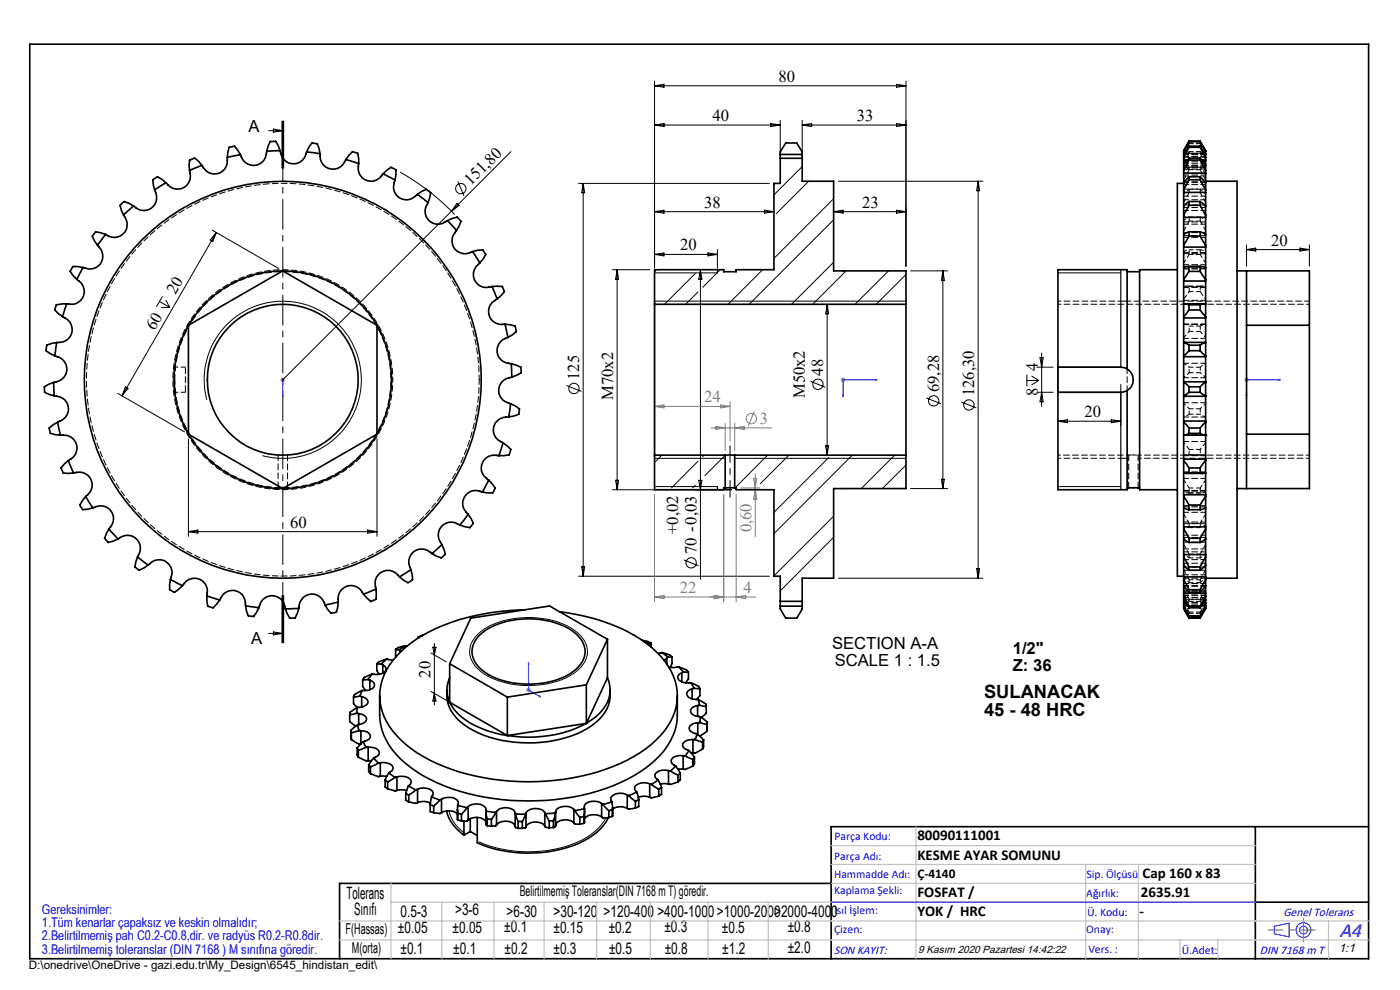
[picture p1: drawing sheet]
<svg xmlns="http://www.w3.org/2000/svg" width="297mm" height="210mm" viewBox="0 0 297 210" stroke-linecap="round" stroke-linejoin="round" font-family="sans-serif">
<g fill="none" stroke="#000" stroke-width=".21">
<path d="M138.9 17.2v39.7M138.9 18.2h53.3M138.9 18.2l2-.3v.6zM190.2 17.9l2 .3-2 .3zM192.2 17.2v39.3M57 27.7h3M58 27.4l2 .3-2 .3zM59.8 25.7v10M60 25.7v10M60.2 25.7v10M84.9 36.5a49.7 49.7 0 0 1 11.5 9M97.1 38.5l1.3 3"/>
<path d="M108.4 32.2l-48.4 48.4M122.7 38.9h40.5M123.7 38.9v83.3M123.7 38.9l.3 2h-.6zM138.9 26.5l2-.3v.6zM138.9 26.5h26.6M163.5 26.2l2 .3-2 .3zM165.5 25.5v7.1M170.2 25.5v7.1M170.2 26.5h22M170.2 26.5l2-.3v.6zM177.9 38.4h30.6"/>
<path d="M190.2 26.2l2 .3-2 .3zM207.5 38.4v84.3M207.5 38.4l.3 2.1h-.6zM45 48.8l14.1 8.2M45.9 49.3l-20 34.7M45.9 49.3l-.7 1.9-.6-.3zM96.9 43.1l.5 .5-1.6 1.2zM129.9 57.2h8M130.9 57.2v46.7M130.9 57.2l.3 2h-.6zM138.9 57.9h13.3M138.9 44.9l2-.3v.6z"/>
<path d="M138.9 54l2-.4v.7zM138.9 44.9h25.3M138.9 54h13.3M148.6 57.2l.3 2h-.7zM148.6 57.2v65.7M150.2 53.6l2 .4-2 .3zM152.2 52.9v4M162.2 44.6l2 .3-2 .3zM176.8 44.9h15.4M176.8 44.9l2.1-.3v.6zM190.2 44.6l2 .3-2 .3zM193.2 57.5h7.8"/>
<path d="M200 57.5v46.1M200 57.5l.3 2h-.6zM224.4 57.9h13.4M264.4 52v4.5M264.4 52.9h13.4M264.4 52.9l2-.3v.7zM275.8 52.6l2 .3-2 .4zM277.8 52v4.5M33.8 64l2.2 1.2M34.5 62.9l-1.3 2.1M35.2 63.6l.8 1.6M36 65.2l-1.8 .1"/>
<path d="M138.9 63.9h53.3M175.5 64.5v32M175.5 64.5l.3 2.1h-.6zM217.8 79.5v2.5M218.8 79.8l1.5 .9M220 77.9h3.4M220.6 75.9h.7l-.3 2zM221 74.9v11.3M237.8 77.9h-13.4v5.3h13.4M237.8 63.9h1.1M25 83.5l14.1 8.1M26.6 82.1l.6 .3-1.3 1.6z"/>
<path d="M40 93.1v20.7M43.9 84.9a16.7 16.7 0 0 1 14.6-21 16.7 16.7 0 0 1 18.1 18.1 16.7 16.7 0 0 1-20.9 14.7M80 93.1v20.7M120.2 81.8l3.1 1.2M138.9 97.2h14.9M155.9 97.2h36.3M171.9 80.9l3.2 1.3M175.2 94.6h.6l-.3 1.9zM196.5 84.4l3.1 1.2M204 85.3l3.1 1.2M217.8 80.7h2.5M220 83.2h3.4"/>
<path d="M220.3 80.7l-1.5 1M221 83.2l.3 2h-.7zM224.4 89.4h13.4M224.4 89.4l2-.4v.7zM235.8 89l2 .4-2 .3zM237.8 97.2h1.1M237.8 81.6v8.7M40 112.8h40M40 112.8l2-.4v.7zM78 112.4l2 .4-2 .3zM129.9 103.9h25.3M130.6 101.9h.6l-.3 2z"/>
<path d="M138.9 103.2h13.3M145.1 118.8l3.1 1.2M148.2 101.9h.7l-.3 2zM193.2 103.6h7.8M199.7 101.7h.6l-.3 1.9zM224.4 103.2h13.4M57 134.4h3M58 134l2 .4-2 .3zM59.8 126.3v10M60 126.3v10M60.2 126.3v10zM91.4 138.5l3.3 1.9"/>
<path d="M91.8 137.3h.7l-.4 1.6zM92.1 136.5v13M101.4 134.5a16.6 16.6 0 0 1 12.4-3.5 14.4 14.4 0 0 1 9.5 3.9 4.7 4.7 0 0 1-.8 7.3 16.6 16.6 0 0 1-11.4 3.2 15.3 15.3 0 0 1-9.8-3.6 4.7 4.7 0 0 1 .1-7.3zM122.7 122.2h40.5M123.4 120.2h.6l-.3 2zM177.9 122.7h30.6M207.2 120.6h.6l-.3 2.1zM91.4 146.7l3.3 1.8M92.1 147.1l.4 1.6h-.7zM95.2 172a7.9 7.9 0 0 0 3.6 4.9M128.5 173.5a13.2 13.2 0 0 1-8.3 6 27.5 27.5 0 0 1-18.6-.9"/>
<circle cx="97.8" cy="40" r="1.09"/>
<circle cx="121.8" cy="82.4" r="1.09"/>
<circle cx="173.5" cy="81.5" r="1.09"/>
<circle cx="198.1" cy="85" r="1.1"/>
<circle cx="205.5" cy="85.9" r="1.1"/>
<circle cx="146.6" cy="119.4" r="1.09"/>
</g>
<g fill="none" stroke="#808080" stroke-width=".21">
<path d="M59.5 80.6h1M59.6 80.2l.7 .7M60 80.1v1M60.3 80.2l-.7 .7M138.9 85.2v10.4M138.9 86.2l2-.3v.6zM138.9 86.2h16M150.8 90.8h13M151.9 90.4l1.9 .4-1.9 .3zM152.9 85.9l2 .3-2 .3zM153.8 89.8v5.8M154.9 85.2v8.3"/>
<path d="M155.9 89.8v5.8M155.9 90.8l2-.4v.7zM160 87.2l-1.3 3.2M178.4 80.6h1M178.5 80.2l.7 .7M178.9 80.1v1M179.2 80.2l-.7 .7M263.9 80.6h1M264.1 80.2l.7 .7M264.4 80.1v1M264.8 80.2l-.7 .7M138.9 104.9v22.8"/>
<path d="M153.5 104.9v22.8M156.2 104.9v22.8M157.2 103.5h4M159.9 101.5h.6l-.3 2zM160.2 100.5v13.3M160.2 103.9l.3 2h-.6zM138.9 126.6h21.5M138.9 126.6l2-.3v.7zM151.5 126.3l2 .3-2 .4zM156.2 126.6l2-.3v.7zM111.6 146.4h1M111.8 146l.7 .7"/>
<path d="M112.1 145.9v1M112.5 146l-.7 .7"/>
<circle cx="159.4" cy="88.8" r="1.09"/>
</g>
<path d="M152.2 57.2v.7M237.8 57.2v20.7M138.9 63.9v33.3M237.8 83.2v20.7M152.2 103.2v.7" fill="none" stroke="#000" stroke-width=".25"/>
<g fill="none" stroke="#00f" stroke-width=".21">
<path d="M60 84.1v-.3v.3M60 80.5v.1zM60 80.6h.1M60 80.6v3.5M178.8 83.8h.1v.3zM185.7 80.5l.3 .1h-.3zM186 80.6h-7.1v3.5M264.3 83.8h.2l-.1 .3zM271.2 80.5l.4 .1h-.4zM271.6 80.6h-7.2v3.5M112.1 140.5v5.9l2.6 1.4M112.1 140.5l.1 .4z"/>
<path d="M114.4 147.6l.3 .2h-.3zM176.3 191.4h90M270.3 196.5l3.2-.7v2.9l-3.2-.6z"/>
<circle cx="276.5" cy="197.3" r="1.57"/>
<circle cx="276.5" cy="197.3" r=".83"/>
</g>
<path d="M237.8 63.9h-13.4M224.4 97.2h13.4M241.4 97.2h36.4" fill="none" stroke="#000" stroke-width=".21" stroke-dasharray="1.3 .6" stroke-dashoffset=".6"/>
<path d="M238.9 97.2h.6" fill="none" stroke="#000" stroke-width=".21" stroke-dasharray="1.3 .6"/>
<path d="M277.8 63.9h-38.9" fill="none" stroke="#000" stroke-width=".21" stroke-dasharray="1.3 .6" stroke-dashoffset=".2"/>
<path d="M154.9 105.5v-11" fill="none" stroke="#000" stroke-width=".21" stroke-dasharray="15.2 1.3 1.3 1.3" stroke-dashoffset="11.7"/>
<path d="M60 25.7v110.6" fill="none" stroke="#000" stroke-width=".21" stroke-dasharray="6.3 1.3 1.3 1.3" stroke-dashoffset="3.7"/>
<path d="M6.3 9.4h284v194h-284zM266.3 175.4v28M290.3 175.4h-114v28M176.3 187.4h-104.3v16M266.3 191.4h24" fill="none" stroke="#000" stroke-width=".35"/>
<path d="M279 197.3h-9.9" fill="none" stroke="#f00" stroke-width=".21" stroke-dasharray="15.2 1.3 1.3 1.3" stroke-dashoffset="12.2"/>
<path d="M276.5 197.3v2.5M276.5 197.3v-2.5" fill="none" stroke="#808080" stroke-width=".21" stroke-dasharray="15.2 1.3 1.3 1.3"/>
<g fill="none" stroke="#c0c0c0" stroke-width=".25">
<path d="M176.3 179.4h90M194.3 175.4v28M72 199.4h218.3M72 195.4h218.3M82.9 187.4v16M82.9 191.4h183.4M93.7 191.4v12M104.8 191.4v12M115.4 191.4v12M126.6 191.4v12M138 191.4v12M150.2 191.4v12"/>
<path d="M163 191.4v12M176.3 183.4h90M176.3 187.4h90M230.3 183.4v20M241.5 183.4v20M250.3 199.4v4M258.3 199.4v4M281.8 195.4v8"/>
</g>
<g fill="#00f">
<path d="M60 83.8v.3zM60 80.5v.1z"/>
<path d="M178.8 83.8h.1v.3zM185.7 80.5l.3 .1h-.3zM264.3 83.8h.2l-.1 .3zM271.2 80.5l.4 .1h-.4z"/>
<path d="M114.4 147.6l.3 .2h-.3zM112.1 140.5l.1 .4z"/>
</g>
<g fill="none" stroke="#000" stroke-width=".35">
<path d="M35.2 38.8l-2.4 1.5M35.2 38.8l-1.8-1.3-.2 .1-.8 .5 .4 2.2M40.2 36.2a2.81 2.81 0 0 1-1.3 3.6 2.81 2.81 0 0 1-3.7-1M42.8 35.1l-2.6 1.1M42.8 35.1l-.6-.9-.9-.7-.4 .2-.7 .3v2.2M48.2 33.4v.1a2.82 2.82 0 0 1-2 3.3 2.82 2.82 0 0 1-3.4-1.7M51 32.8l-2.8 .6M51 32.8l-1.3-1.8-.7 .1-.4 .1-.4 2.2M56.6 32.1v.1a2.79 2.79 0 0 1-2.6 2.9 2.79 2.79 0 0 1-3-2.3M59.4 32l-2.8 .1M59.4 32a2.81 2.81 0 0 0 2.7 2.7 2.81 2.81 0 0 0 3-2.5M59.4 32l-.9-2h-1.2l-.7 2.1"/>
<path d="M65.1 32.2l2.8 .4M65.1 32.2l1-1.9 .9 .1 .3 .1 .4 1 .2 1.1M67.9 32.6v.1a2.82 2.82 0 0 0 2.2 3.1 2.82 2.82 0 0 0 3.3-2M73.4 33.8l2.7 .9M73.4 33.8l.6-.9 .8-.7h.1l1 .3 .2 2.2M76.1 34.7v.1a2.82 2.82 0 0 0 1.6 3.4 2.82 2.82 0 0 0 3.6-1.3M81.3 36.9l2.5 1.3M81.3 36.9l1.7-1.4 .7 .4 .3 .1v1.1l-.2 1.1M83.8 38.2v.1a2.81 2.81 0 0 0 1 3.7 2.81 2.81 0 0 0 3.7-.8M165.5 32.8v.8M165.5 32.8v-.6l1.2-1.9h2.3l1.2 1.9v.6M165.5 33.6v5.3h-1.3v18.3h-8v.4h-2.7v-.4h-14.6v7.3"/>
<path d="M165.5 33.6h4.7M165.5 32.8h4.7M170.2 32.8v.8M170.2 33.6v4.8h6.6v19.1h15.4v7M251.1 38.9h-1.3v83.3h1.3M251.1 38.8v1.5M251.1 36.7v2.1M251.1 36.2v.5M251.1 35.1v1.1M251.1 34v1.1M251.1 33.4v.6M251.1 32.8v.6"/>
<path d="M251.1 32.1v.6M251.1 36.7h4.7M251.1 34h.8M251.1 32.7v.1M251.1 32.7h.1M252.2 37.5l-1.1 1.3M252.2 37.5v.6M252.2 38.1l-1.1 2.2M252.2 34l-1.1 2.2M252.2 33.5l-1.1 1.6M252.2 33.5v.5M252.2 31.2l-1.1 2.2"/>
<path d="M252.2 31l-1.1 1.8M252.2 31v.2M252.2 30l-1.1 2.1M252.2 30h.1M252.2 38.1h2.4M252.2 37.5h2.4M252.2 34h2.4M252.2 33.5h2.4M252.2 31.2h2.4M252.2 31h2.4M252.2 30h2.4M254.6 38.1l1.2 2.2"/>
<path d="M254.6 37.5l1.2 1.3M254.6 37.5v.6M254.6 34l1.2 2.2M254.6 33.5l1.2 1.6M254.6 33.5v.5M254.6 31.2l1.2 2.2M254.6 31l1.2 1.8M254.6 31v.2M254.6 30l1.2 2.1M254.6 30h.1M255 34h.8M255.7 32.7h.1"/>
<path d="M255.8 38.4h6.6v84.3h-6.6M255.8 38.8v1.5M255.8 36.7v2.1M255.8 36.2v.5M255.8 35.1v1.1M255.8 34v1.1M255.8 33.4v.6M255.8 32.8v.6M255.8 32.1v.6M255.8 32.7v.1M16.3 59.3h.1a2.82 2.82 0 0 1 1.3 3.6 2.82 2.82 0 0 1-3.6 1.5M17.6 56.8l-1.3 2.5"/>
<path d="M17.6 56.8l-1.1-.3h-1l-.6 1.1 1.4 1.7M20.7 52v.1a2.82 2.82 0 0 1 .7 3.8 2.82 2.82 0 0 1-3.8 .9M22.4 49.7l-1.7 2.3M22.4 49.7l-2.1-.5-.7 .8 .4 1.1 .7 .9M26.2 45.6v.1a2.8 2.8 0 0 1 0 3.8 2.8 2.8 0 0 1-3.8 .2M28.3 43.7l-2.1 1.9M28.3 43.7l-1.9-1-.5 .4-.4 .5 .7 2M32.8 40.3a2.8 2.8 0 0 1-.7 3.8 2.8 2.8 0 0 1-3.8-.4M60 57.5a23.2 23.2 0 0 0-20 11.5M60 57.5a23.1 23.1 0 0 1 20 11.5M60 57.5l-20 11.5M60 57.5l20 11.5"/>
<path d="M88.5 41.2l2.3 1.8M88.5 41.2l2-1.1 .9 .8-.6 2.1M90.8 43a2.82 2.82 0 0 0 .3 3.9 2.82 2.82 0 0 0 3.8-.1M94.9 46.8l1.9 2.1M94.9 46.8l2.1-.7 .8 .8-.4 1.1-.6 .9M96.8 48.9v.1a2.81 2.81 0 0 0-.3 3.8 2.81 2.81 0 0 0 3.8 .6M100.3 53.4l1.5 2.4M100.3 53.4l1-.3h1.2l.5 .9-1.2 1.8M101.8 55.8h-.1a2.81 2.81 0 0 0-1 3.7 2.81 2.81 0 0 0 3.7 1.3M239.1 57.6h2.7M249.8 57.2h-8v46.7h8M251.1 59.6v4.8"/>
<path d="M251.1 56.8l1.1-.3v1.1M251.1 56.8v2.5M251.1 59.3v.3M251.1 52.4v4.4M251.1 49.7v2.3M251.1 52v.4M251.1 46.1v3.6M251.1 45.6v.5M251.1 43.7v1.9M251.1 40.8v2.9M251.1 40.3v.5M251.1 59.6h4.7"/>
<path d="M251.1 52.4h4.7M251.1 46.1h4.7M251.1 40.8h4.7M252 56.5h2.9M252.2 57.6l-1.1 1.7M252.2 49.2l-1.1 .5M252.2 49.2v.9M252.2 50.1l-1.1 1.9M252.2 43.6l-1.1 2M252.2 42.7l-1.1 1M252.2 42.7v.9M252.2 57.6h2.4"/>
<path d="M252.2 50.1h2.4M252.2 49.2h2.4M252.2 43.6h2.4M252.2 42.7h2.4M254.6 57.6l1.2 1.7M254.6 50.1l1.2 1.9M254.6 49.2v.9M254.6 49.2l1.2 .5M254.6 43.6l1.2 2M254.6 42.7v.9M254.6 42.7l1.2 1M255.8 59.6v4.8"/>
<path d="M255.8 59.3v.3M255.8 56.8l-1.2-.3v1.1M255.8 56.8v2.5M255.8 52.4v4.4M255.8 52v.4M255.8 49.7v2.3M255.8 46.1v3.7M255.8 45.6v.5M255.8 43.7v1.9M255.8 40.8v2.9M255.8 40.3v.5M262.4 57.5h15.4v46.1h-15.4"/>
<path d="M264.4 57.5v11.5M11.6 75.5h.1a2.82 2.82 0 0 1 2.5 3 2.82 2.82 0 0 1-2.8 2.6M12 72.7l-.4 2.8M12 72.7l-1 .1-1.1 .4v.2l-.1 1 1.8 1.1M13.3 67.2a2.82 2.82 0 0 1 2 3.3 2.82 2.82 0 0 1-3.3 2.2M14.1 64.4l-.8 2.8M14.1 64.4l-2.1 .3-.3 .6-.1 .4 1.7 1.5M40 69a23.3 23.3 0 0 0 0 23.1M40 69v23.1M80 69a23.1 23.1 0 0 1 0 23.1M80 69v23.1M104.4 60.8l1 2.6"/>
<path d="M104.4 60.8h2.2l.4 .9v.2l-.7 .8-.9 .7M105.4 63.4v.1a2.8 2.8 0 0 0-1.6 3.4 2.8 2.8 0 0 0 3.3 1.9M107.1 68.8l.6 2.8M107.1 68.8l2.2 .4 .1 .5 .1 .6-1.8 1.3M107.7 71.6a2.8 2.8 0 0 0-2.2 3.2 2.8 2.8 0 0 0 3 2.3M108.5 77.1l.1 2.9M108.5 77.1l2 .8 .1 .7v.5l-2 .9M138.9 64.5v32M138.9 64.5h53.3M192.2 64.5v32M224.4 77.9h13.4l1.3 .3M224.4 77.9v-20.7h14.7v21"/>
<path d="M224.4 77.9v5.3M239.1 78.2a2.7 2.7 0 0 1 0 4.7M251.1 75.5v.2M251.1 72.7l1.1 .5M251.1 72.7v2.8M251.1 72.6v.1M251.1 64.4l1.1 .3M251.1 64.4v2.8M251.1 67.2v.2M251.1 75.7v5.3M251.1 67.4v5.2M251.1 75.7h4.7"/>
<path d="M251.1 72.6h4.7M251.1 67.4h4.7M251.4 64.4h4.1M252.2 74.4l-1.1 1.1M252.2 73.2v1.2M252.2 64.7v1M252.2 65.7l-1.1 1.5M252.2 74.4h2.4M252.2 73.2h2.4M252.2 65.7h2.4M252.2 64.7h2.4M254.6 74.4l1.2 1.1"/>
<path d="M254.6 73.2v1.2M254.6 65.7l1.2 1.5M254.6 64.7v1M255.8 75.5v.2M255.8 72.7l-1.2 .5M255.8 72.7v2.8M255.8 72.6v.1M255.8 67.2v.2M255.8 64.4l-1.2 .3M255.8 64.4v2.8M255.8 75.7v5.3M255.8 67.4v5.2"/>
<path d="M264.4 69v23.1M264.4 69h13.4M11.4 81.1l.1 2.9M11.4 81.1l-1 .4-1 .5v.8l.1 .4 2 .8M11.5 84h.1a2.81 2.81 0 0 1 2.9 2.5 2.81 2.81 0 0 1-2.3 3.1M12.2 89.6l.6 2.7M12.2 89.6l-.9 .5-.9 .8 .3 1 2.1 .4M12.8 92.3h.1a2.82 2.82 0 0 1 3.3 2 2.82 2.82 0 0 1-1.7 3.4M14.5 97.7l1.1 2.6M14.5 97.7l-1.6 1.6 .5 1h2.2M40 92.1a23 23 0 0 0 20 11.5M40 92.1l20 11.5"/>
<path d="M80 92.1a22.9 22.9 0 0 1-20 11.5M80 92.1l-20 11.5M105.8 96.7a2.8 2.8 0 0 0-3.5 1.6 2.8 2.8 0 0 0 1.4 3.5M106.7 93.9l-.9 2.8M106.7 93.9l1.7 1.4-.2 .8-.2 .4-2.2 .2M107.9 88.4v.1a2.8 2.8 0 0 0-3.2 2.2 2.8 2.8 0 0 0 2 3.2M108.3 85.6l-.4 2.8M108.3 85.6l1 .5 .9 .6-.1 1.2-2.2 .5M108.6 80h-.1a2.83 2.83 0 0 0-2.7 2.7 2.83 2.83 0 0 0 2.5 2.9M138.9 96.5h14.9M138.9 96.5v7.4h14.6v-.4h.3M153.8 96.5h2.1"/>
<path d="M153.8 96.5v7M155.9 96.5h36.3M155.9 96.5v7M192.2 96.5v7.1h-15.4v19.1h-6.6v4.9M239.1 82.9v21h-14.7v-20.7M239.1 82.9l-1 .3h-13.7M251.1 81.1v2.9M251.1 81.1l1.1 .9M251.1 81v.1M251.1 84v.1M251.1 89.6l1.1 1.2M251.1 89.6v2.7"/>
<path d="M251.1 89.3v.3M251.1 92.3h.1M251.1 84.1v5.2M251.1 97.7l1.1 1.6M251.1 97.7v2.6M251.1 97.4v.3M251.1 92.3v5.1M251.1 92.3h4.7M251.1 81h4.7M251.1 84.1h4.7M251.1 89.3h4.7M251.1 97.4h4.7"/>
<path d="M252.2 82v1.2M252.2 83.2l-1.1 .8M252.2 90.8v1.1M252.2 91.9l-1.1 .4M252.2 99.3v1M252.2 83.2h2.4M252.2 82h2.4M252.2 90.8h2.4M252.2 91.9h2.4M252.2 99.3h2.4M254.6 82v1.2M254.6 83.2l1.2 .8"/>
<path d="M254.6 90.8v1.1M254.6 91.9l1.2 .4M254.6 99.3v1M255.8 81.1l-1.2 .9M255.8 81v.1M255.8 81.1v2.9M255.8 84v.1M255.8 89.6l-1.2 1.2M255.8 89.3v.3M255.8 89.6v2.7M255.8 92.3h.1M255.8 84.1v5.2"/>
<path d="M255.8 97.7l-1.2 1.6M255.8 97.4v.3M255.8 97.7v2.6M255.8 92.3v5.1M264.4 92.1v11.5M264.4 92.1h13.4M15.6 100.3h.1a2.81 2.81 0 0 1 3.6 1.4 2.81 2.81 0 0 1-1.1 3.6M18.2 105.3l1.5 2.4M18.2 105.3l-1.3 1.8 .3 .5 .3 .5 2.2-.4M19.7 107.7h.1a2.8 2.8 0 0 1 3.7 .7 2.8 2.8 0 0 1-.4 3.8M23.1 112.2l1.9 2.1M23.1 112.2l-.9 2 .2 .2 .6 .7 2-.8"/>
<path d="M25 114.3h.2a2.8 2.8 0 0 1 3.8 0 2.8 2.8 0 0 1 .2 3.8M29.2 118.1l-.6 2.2 .6 .4 .3 .3 1.9-1.1M29.2 118.1l2.2 1.8M31.4 119.9l.1-.1a2.82 2.82 0 0 1 3.8-.6 2.82 2.82 0 0 1 .9 3.7M91.7 117.4h-.1a2.81 2.81 0 0 0-3.9-.4 2.81 2.81 0 0 0-.5 3.9M93.7 115.5l-2 1.9M93.7 115.5l.8 2.1-.7 .6-.2 .1-1.9-.9M97.6 111.4l-.1-.1a2.83 2.83 0 0 0-3.8 .4 2.83 2.83 0 0 0 0 3.8M99.3 109.1l-1.7 2.3M99.3 109.1l1.1 1.9-.2 .3-.5 .6-2.1-.5M102.3 104.4v-.1a2.81 2.81 0 0 0-3.7 1 2.81 2.81 0 0 0 .7 3.8M103.7 101.8l-1.4 2.6"/>
<path d="M103.7 101.8l1.4 1.7-.3 .6-.3 .5-2.2-.2M153.8 103.5h2.1M155.9 103.5h.3v.4h8v18.3h1.3v5.4M239.1 103.5h2.7M251.1 100.3h1.1M251.1 100.3v4.6M251.1 105.3l1.1 1.8M251.1 107.7l1.1 .4M251.1 105.3v2.4M251.1 104.9v.4M251.1 107.7v4.1M251.1 112.2l1.1 2"/>
<path d="M251.1 112.2v2.1l1.1 .8M251.1 111.8v.4M251.1 114.3v3.3M251.1 118.1l1.1 2.2M251.1 119.9l1.1 1.1M251.1 118.1v1.8M251.1 117.6v.5M251.1 119.9v2.5M251.1 104.9h4.7M251.1 111.8h4.7M251.1 117.6h4.7M251.7 100.4h3.5"/>
<path d="M252.2 107.1v1M252.2 114.2v.9M252.2 100.3h2.4M252.2 107.1h2.4M252.2 108.1h2.4M252.2 114.2h2.4M252.2 115.1h2.4M254.6 100.3h1.2M254.6 107.1v1M254.6 114.2v.9M255.8 100.3v4.6M255.8 105.3l-1.2 1.8"/>
<path d="M255.8 104.9v.4M255.8 107.7l-1.2 .4M255.8 105.3v2.4M255.8 107.7v4.1M255.8 112.2l-1.2 2M255.8 111.8v.4M255.8 114.3l-1.2 .8M255.8 112.2v2.1M255.8 114.3v3.3M255.8 118.1l-1.2 2.2M255.8 117.6v.5M255.8 119.9l-1.2 1.1"/>
<path d="M255.8 118.1v1.8M255.8 119.9v2.5M36.2 122.9l-.2 2.2 .9 .5 .1 .1 .9-.7 .8-.8M36.2 122.9l2.5 1.3M38.7 124.2a2.81 2.81 0 0 1 3.7-1.3 2.81 2.81 0 0 1 1.5 3.5M43.9 126.4l2.7 .9M43.9 126.4l.2 2.2 .7 .2 .4 .1 1.4-1.6M46.6 127.3v-.1a2.82 2.82 0 0 1 3.4-1.9 2.82 2.82 0 0 1 2.1 3.2M52.1 128.5l2.8 .4M52.1 128.5l.2 1.1 .4 1 .1 .1 1 .1 1.1-1.9M54.9 128.9v-.1a2.82 2.82 0 0 1 3-2.4 2.82 2.82 0 0 1 2.6 2.7M63.4 129l-2.9 .1"/>
<path d="M63.4 129l-.8 2.1h-.3h-.8l-1-2M69 128.3h-.1a2.8 2.8 0 0 0-3.1-2.2 2.8 2.8 0 0 0-2.4 2.9M71.8 127.7l-2.8 .6M71.8 127.7l-.4 2.1-1 .3-.9-.9-.5-.9M77.1 126a2.81 2.81 0 0 0-3.5-1.7 2.81 2.81 0 0 0-1.8 3.4M79.8 124.9v2.2l-.8 .4-.3 .1-1.6-1.6M79.8 124.9l-2.7 1.1M82 139.8l-1.1 1.1M82 139.8l1.4 .2M82 139.8l-1.6 .6-.5 .4M83.9 137.7l.7 .2M83.9 137.7l.1 1.7"/>
<path d="M84.6 137.9l.3 .2M84.8 122.4l-.1-.1a2.81 2.81 0 0 0-3.7-1 2.81 2.81 0 0 0-1.2 3.6M84.9 138.1l.2 .1M84.9 138.1v.3M86 137l-1.4 .9M86 137l.4 .1M86 137l-1.5 .4-.6 .3M87.2 120.9l-2.4 1.5M87.2 120.9l.3 1v1.1l-.6 .4-.4 .2-1.7-1.2M88.8 135.1l.1 .1M88.8 135.1v.2M89.7 134.8l-.9 .3"/>
<path d="M101.5 134.9a14.9 14.9 0 0 1 10.6-3.6 15.9 15.9 0 0 1 10 3.1 4.6 4.6 0 0 1 0 7.7 17.1 17.1 0 0 1-13.4 2.7 11 11 0 0 1-8.1-4.6 4.5 4.5 0 0 1 .9-5.3zM111.3 129.4a44.3 44.3 0 0 0-22.8 6.1 16.4 16.4 0 0 0-7.7 9.9 12.3 12.3 0 0 0 4.3 11.6 34.2 34.2 0 0 0 17.6 8 51 51 0 0 0 28.9-3 22 22 0 0 0 10.7-9 11.3 11.3 0 0 0-1.4-12.9 26.8 26.8 0 0 0-12.5-8.1l-5.1-1.4-4.6-.8M128.9 135.6l-12.3-7.1-16.7 2.6-4.5 9.7M128.9 135.6l-4.5 9.7M128.9 135.6v8.2M136.2 135.8l1.3 .3 .6 .3M136.6 136.1l1 .5M137.6 136.6l-.1 .1M138.1 136.4l-.5 .2M138.1 136.4v.9M140.4 138.4l-.8 .2M140.4 138.4l1.3 1"/>
<path d="M140.4 138.4l1.6 .5 .6 .4M141.5 139.6l-.6 .5M141.5 139.6v1.3M141.7 139.4l-.2 .2M142.6 139.3l-.9 .1M142.6 139.3v1.4l-.4 .8M165.5 127.6v1M165.5 128.6v.5l1.2 2h2.3l1.2-2v-.5M165.5 127.6h4.7M165.5 128.6h4.7M170.2 127.6v1M251.1 122.9l1.1 2.2"/>
<path d="M251.1 122.9v1.3l1.1 1.5M251.1 122.4v.5M251.1 124.2v1.6M251.1 126.4l1.1 2.2M251.1 127.3l1.1 1.6M251.1 126.4v.9M251.1 125.8v.6M251.1 128.5l1.1 2.1M251.1 128.9l1.1 1.9M251.1 128.5v.4M251.1 127.9v.6M251.1 128.9v.2l1.1 2h2.4l1.2-2v-.2"/>
<path d="M251.1 122.4h4.7M251.1 125.8h4.7M251.1 127.3v.6M251.1 127.9h.4M252.2 120.3v.7M252.2 125.1v.6M252.2 128.6v.3M252.2 130.6v.2M252.2 128.6h2.4M252.2 120.3h2.4M252.2 121h2.4M252.2 125.1h2.4"/>
<path d="M252.2 125.7h2.4M252.2 128.9h2.4M252.2 130.6h2.4M252.2 130.8h2.4M254.6 120.3v.7M254.6 125.1v.6M254.6 128.6v.3M254.6 130.6v.2M255.3 127.9h.5M255.8 122.9l-1.2 2.2M255.8 122.4v.5M255.8 124.2l-1.2 1.5"/>
<path d="M255.8 122.9v1.3M255.8 124.2v1.6M255.8 126.4l-1.2 2.2M255.8 125.8v.6M255.8 127.3l-1.2 1.6M255.8 126.4v.9M255.8 127.3v.6M255.8 128.5l-1.2 2.1M255.8 127.9v.6M255.8 128.9l-1.2 1.9M255.8 128.5v.4M74.2 151.6v1.5l1.3 .9"/>
<path d="M74.4 154.9l.1 .5M74.4 154.9l.1 2M74.5 156.9l1.6 .9 .5 .1M74.5 155.4v1.5M75 147.8v1.5l.8 .8M75.7 151.3l.4 .1M75.7 151.3l-1.5 .3M75.8 150.1l-.1 1.2M75.8 158.7l.2 .5M75.8 158.7v1.4l.2 .5M75.8 150.1l-1.6 1v.5M75.8 153.8l.3 1.2"/>
<path d="M75.8 153.8l-1.4 1.1M76 159.2v1.4M76.1 151.4a1.49 1.49 0 0 1 1.7 1.2 2 2 0 0 1-1.7 1.1l-.3 .1M76.1 151.4v2.3M76.1 155h.5M76.1 155l-1.6 .4M76.3 147.7l.4 .1M76.3 147.7l-1.3 .1M76.6 155h.4a1.23 1.23 0 0 1 1.4 1.6l-.6 .5-.8 .3M76.6 155v2.8M76.7 147.8a1.12 1.12 0 0 1 1.1 1.6 2.85 2.85 0 0 1-1.9 .7h-.1M76.7 147.8v2.2"/>
<path d="M76.8 146.5l-.5 1.2M76.8 146.5l-1.6 .8-.2 .5M76.9 144.2v1.4l.7 .9M77 157.4l.7 1.1M77 157.4l-1.2 1.3M77.7 158.5l-1.7 .7M78.1 158.5l1 .1a1.12 1.12 0 0 1 1.1 .4 1.12 1.12 0 0 1 .1 1.2l-1 .6M78.1 158.5h-.4M78.1 144.1l.4 .2M78.1 144.1l-1.2 .1M78.1 158.5v2.9M78.5 144.3a.98 .98 0 0 1 .9 .9 .98 .98 0 0 1-.8 1l-.8 .3h-1"/>
<path d="M78.5 144.3v2M78.9 143l-.8 1.1M78.9 143l-1.6 .7-.4 .5M79.9 140.8l1 .1M79.9 140.8v1.4l.5 .8M80.5 147.6a17.7 17.7 0 0 0 1 8.4 19.8 19.8 0 0 0 9.7 9.3 49.6 49.6 0 0 0 28.5 4.1 35.9 35.9 0 0 0 19.4-8.3 13.2 13.2 0 0 0 4.6-9.4v-4.1M80.9 140.9l.3 .1M81.2 141a.91 .91 0 0 1 .7 .9 .91 .91 0 0 1-.7 .9l-.9 .2h-1.4M81.2 141v1.8M94.8 146.4a7.7 7.7 0 0 0 3.7 7.3 25.2 25.2 0 0 0 17.7 3.6 18.6 18.6 0 0 0 11.6-5.5 7 7 0 0 0 1.6-5.4M95.4 143.8a5.9 5.9 0 0 0 0 5.2M95.4 149a12.1 12.1 0 0 0 6.8 5.5 24.2 24.2 0 0 0 5.4 1.5"/>
<path d="M95.4 140.8l12.2 7.1M95.4 140.8v8.2M95.4 149l12.2 7M107.6 147.9v8.1M124.4 153.4a27 27 0 0 1-16.8 2.6M124.4 145.3l-16.8 2.6M124.4 145.3v8.1M124.4 153.4l-16.8 2.6M128.9 143.8a6.5 6.5 0 0 1-1.8 7.6l-2.7 2M128.9 143.8l-4.5 9.6M141.9 141.4l.7 .2 1.4-.1M144 141.5l1 1"/>
<path d="M144 141.5l1.6 .6 .4 .4M144.6 142.7a.98 .98 0 0 0-.8 1 .98 .98 0 0 0 .9 1l1 .2 .9-.1M144.6 142.7v1.9M145 142.5l-.4 .2M145 142.5h1M146 142.5a2.8 2.8 0 0 1-.5 2.3M146.2 159.2l-.9 1.2M146.2 159.2l1.1 1.4M146.6 144.8l.6 1.2M146.6 144.8l1.6 .8 .3 .5M146.6 159.7h.4M146.8 146.1a1.03 1.03 0 0 0-1 .6 1.03 1.03 0 0 0 .2 1.1 2.53 2.53 0 0 0 1.7 .6h.4"/>
<path d="M146.8 146.1v2.2M147 156.9h.4M147 156.9h-.5a1.51 1.51 0 0 0-1.7 1.2 1.71 1.71 0 0 0 1.1 1l.3 .1M147 156.9v2.8M147.2 146l-.4 .1M147.2 146l1.3 .1M147.4 156.9l1.6 .5M147.9 155.7l-.5 1.2M147.9 155.7l1.4 1.2M148 149.7a1.21 1.21 0 0 0-1.4 1.6 2.19 2.19 0 0 0 1.6 .7h.4M148 149.7v2.3M148 153.3a1.72 1.72 0 0 0-1.8 1.2 1.79 1.79 0 0 0 1.5 1.1l.2 .1"/>
<path d="M148 153.3v2.5M148.1 148.4l.3 1.2M148.1 148.4l1.6 .9 .1 .6M148.4 149.6l-.4 .1M148.4 149.6l1.4 .3M148.5 153.3h-.5M148.5 153.3l1.5 .4M148.5 146.1v1.5l-.8 .8M148.6 152l-.1 1.3M148.6 152l1.4 1.2M149 158.9l-1.6 .9-.4-.1M149 157.4v1.5"/>
<path d="M149.3 156.9l-.3 .5M149.3 156.9v1.5l-.3 .5M149.8 149.9v1.4l-1 .9M150 155.1l-1.5 1M150 153.7v1.4M150 153.2v.5M150 153.2v1.9M76 160.6l1.7 .8h.4M78.1 161.4h.7M78.2 162.2l.4 .5M78.2 162.2v1.4l.4 .5M78.6 164.1l1.7 .6h.4"/>
<path d="M78.6 162.7v1.4M79.3 160.8l1 1.1M79.3 160.8l-1.1 1.4M80.3 161.9l-1.7 .8M80.7 161.8h1.4a1.08 1.08 0 0 1 1.1 .6 1.08 1.08 0 0 1-.1 1.1l-.6 .4M80.7 161.8l-.4 .1M80.7 164.7h1.4M80.7 161.8v2.9M81.7 165.5l.5 .4M81.7 165.5v1.4l.5 .4M82.2 167.3l1.6 .5 .4-.1M82.2 165.9v1.4"/>
<path d="M82.5 163.9l1.3 1M82.5 163.9l-.8 1.6M83.8 164.9l-1.6 1M84.2 164.8a2.38 2.38 0 0 1 3 .9l-.1 .6-.5 .4M84.2 164.8l-.4 .1M84.2 167.7l1-.2 1.1 .2M84.2 164.8v2.9M86.1 168.3l.6 .4M86.1 168.3v1.4l.6 .4M86.6 166.7l1.6 .9M86.6 166.7l-.5 1.6M86.7 170.1l1.5 .3 .4-.1"/>
<path d="M86.7 168.7v1.4M88.2 167.6l-1.5 1.1M88.6 167.4a2.81 2.81 0 0 1 3.2 .6l.1 .5-.4 .5M88.6 167.4l-.4 .2M88.6 170.3l1.4-.3 1.3 .3M88.6 167.4v2.9M91.3 170.7l.7 .2M91.3 170.7v1.4l.7 .3M91.5 169l1.8 .7M91.5 169l-.2 1.7M92 172.4l1.3 .2 .4-.2M92 170.9v1.5"/>
<path d="M93.3 169.7l-1.3 1.2M93.7 169.5a2.82 2.82 0 0 1 3.5 .5l.1 .3-.2 .5M93.7 169.5l-.4 .2M93.7 172.4a3 3 0 0 1 3.3 .2M93.7 169.5v2.9M94.8 172a8.2 8.2 0 0 0 3.6 5.2M97 171.7l.1 2.2M97.1 170.8l2 .5M97.1 170.8v1.7M97.1 172.5l.8 .2M97.1 173.9l.8 .2M97.1 172.5v1.4"/>
<path d="M97.9 172.7v1.4M98.4 174.2v3M99.1 171.3l-1.2 1.4M99.3 171.1a2.68 2.68 0 0 1 3.8 .4v.6M99.3 171.1l-.2 .2M99.3 174a2.64 2.64 0 0 1 3.8 .4M99.3 174l-.1 .1a.83 .83 0 0 1-1 .1l-.3-.1M99.3 171.1v2.9M99.8 173.7v2.7M99.8 176.4l1.4 .8M99.8 176.4l-1.4 .8M101.2 173.4v5.4a27.8 27.8 0 0 0 23.5-.9 10.5 10.5 0 0 0 4.3-4.5"/>
<path d="M103.1 172.1l2.1 .2M103.1 172.1l.3 1.6M103.1 172v2.9l.3 .2M103.4 173.7l.8 .1M103.4 175.1l.8 .2M103.4 173.7v1.4M104.2 173.8v1.5M105.2 172.3l-1 1.5M105.3 172.1a2.73 2.73 0 0 1 3.9 0l.1 .3M105.3 172.1l-.1 .2M105.3 175a2.73 2.73 0 0 1 3.9 0l.1 .3M105.3 175l-.1 .2-1 .1"/>
<path d="M105.3 172.1v2.9M109.3 172.4l.1 .2M109.3 175.3l.1 .2 .5 .2M109.3 172.4v2.9M109.4 172.6l2.1 .1M109.4 172.6l.5 1.7M109.9 174.3h.9M109.9 175.7h.9M109.9 174.3v1.4M110.8 174.3v1.4M111.5 172.7l-.7 1.6M111.6 172.5l-.1 .2"/>
<path d="M111.6 175.3l-.1 .3-.7 .1M111.6 172.5v2.8M115.6 172.4l.1 .2M115.6 172.4a2.62 2.62 0 0 0-4 .1M115.6 175.3a2.62 2.62 0 0 0-4 0M115.6 175.3l.1 .2 .8 .1M115.6 172.4v2.9M115.7 172.6l.8 1.6M116.5 174.2v1.4M117.4 174.1l-.9 .1M117.4 175.5l-.9 .1M117.4 174.1v1.4"/>
<path d="M117.8 172.5l-2.1 .1M117.8 172.5l-.4 1.6M117.9 172.2l-.1 .3M117.9 175.1l-.1 .2-.4 .2M117.9 172.2v2.9M121.7 171.7l.3 .2M121.7 171.7a2.72 2.72 0 0 0-3.8 .2v.3M121.7 174.6a2.72 2.72 0 0 0-3.8 .2v.3M121.7 174.6l.3 .2h1M121.7 171.7v2.9M122 171.9l1 1.5M123 173.4v1.4"/>
<path d="M123.9 173.2l-.9 .2M123.9 174.7l-.9 .1M123.9 173.2v1.5M124 171.6l-2 .3M124 171.6l-.1 1.6M124 171.9v2.6l-.1 .2M127.6 170.5l.3 .1M127.6 170.5a2.85 2.85 0 0 0-3.6 .3v.8M127.6 173.3a2.77 2.77 0 0 0-3.6 .4M127.6 173.3l.3 .2 1.3-.1M127.6 170.5v2.8M127.9 170.6l1.3 1.4"/>
<path d="M129.2 172v1.4M129.8 170.1l-1.9 .5M129.8 170.1l.1 1.6-.7 .3M130 171.3l-.1 1.9-.7 .2M133.1 168.6l.3 .2M133.1 168.6a2.76 2.76 0 0 0-3.5 .7l.2 .8M133.1 171.5a3.1 3.1 0 0 0-3.1 .1M133.1 168.6v2.9M133.4 168.8l1.4 1.2M134.8 171.4l-1.4 .2-.3-.1M134.8 170v1.4M135.1 168l-1.7 .8"/>
<path d="M135.1 168l.4 1.6M135.5 169.6l-.7 .4M135.5 169.6v1.5l-.7 .3M137.8 166.3l.4 .1M137.8 166.3a2.65 2.65 0 0 0-3.1 .7v.5l.4 .5M137.8 169.1l-1.4-.2-1 .2M137.8 166.3v2.8M138.2 166.4l1.5 1M139.6 165.5l-1.4 .9M139.6 165.5l.7 1.5M139.7 168.9l-1.5 .4-.4-.2M139.7 167.4v1.5"/>
<path d="M140.1 166.3h1.7M140.3 167l-.6 .4M140.3 167v1.5l-.6 .4M141.8 163.5h.4M141.8 163.5a2.25 2.25 0 0 0-2.9 1l.2 .5 .5 .5M141.8 163.5v2.8M142.2 163.5l1.6 .9M143.4 162.5l-1.2 1M143.4 162.5l.9 1.5M143.8 165.9l-1.6 .5-.4-.1M143.8 163.2h1.1M143.8 164.4v1.5"/>
<path d="M144.3 164l-.5 .4M144.3 164v1.4l-.5 .5M144.9 160.3l.4 .1M144.9 160.3h-1a1.28 1.28 0 0 0-1.4 1.6l.9 .6M144.9 160.3v2.9M145.3 160.4l1.7 .7M147 162.5l-1.7 .7h-.4M147 161.1v1.4M147.3 160.6l-.3 .5M147.3 160.6v1.4l-.3 .5"/>
<circle cx="60" cy="80.6" r="16"/>
<circle cx="60" cy="80.5" r="42.1"/>
</g>
<g fill="none" stroke="#000" stroke-width=".21" stroke-dasharray="1.3 .6" stroke-dashoffset=".2">
<path d="M251.1 39.2h4.7M251.1 35.5h4.7M251.1 33.3h4.7M251.1 32.8h4.7M251.1 32.5h4.7M251.1 34.3h4.7M251.1 33.2h4.7M251.1 37.3h4.7M251.1 35.3h4.7M251.1 38.7h4.7M251.1 36.9h4.7M251.1 35.1h4.7"/>
<path d="M251.1 34.7h4.7M251.1 35.9h4.7M251.1 38.4h4.7M251.1 56.9h4.7M251.1 50h4.7M251.1 44h4.7M251.1 41.6h4.7M251.1 47.1h4.7M251.1 43.5h4.7M251.1 53.6h4.7M251.1 49.3h4.7M251.1 56.2h4.7"/>
<path d="M251.1 57h4.7M251.1 50.3h4.7M251.1 44.6h4.7M251.1 40.1h4.7M251.1 42.4h4.7M251.1 47.5h4.7M251.1 53.8h4.7M251.1 64.5h4.7M251.1 60.9h4.7M251.1 68.8h4.7M251.1 63.7h4.7M251.1 71.8h4.7"/>
<path d="M251.1 77.1h4.7M251.1 64.6h4.7M251.1 61h4.7M255.8 68.8h-4.7M101.7 80.5a41.7 41.7 0 0 1-61.8 36.5 41.7 41.7 0 0 1-2.2-71.7 41.7 41.7 0 0 1 63.9 32.7l.1 2.5M239.1 82.8v-4.6M251.1 92.3h4.7M251.1 96.6h4.7M251.1 93.7h4.7M251.1 88.5h4.7M251.1 85.4h4.7M251.1 80.1h4.7"/>
<path d="M255.8 92.3h-4.7M255.8 96.5h-4.7M251.1 100.2h4.7M251.1 107.5h4.7M251.1 114h4.7M251.1 119.5h4.7M251.1 117.1h4.7M251.1 115h4.7M251.1 111.1h4.7M251.1 108.7h4.7M251.1 104.2h4.7M251.1 101.5h4.7"/>
<path d="M252 104.6h2.9M255.8 100.1h-4.7M255.8 107.3h-4.7M255.8 113.5h-4.7M255.8 118.7h-4.7M255.8 116.4h-4.7M255.8 110.7h-4.7M255.8 104h-4.7M251.1 123.8h4.7M251.1 126.8h4.7M251.1 128.6h4.7M251.1 128.3h4.7"/>
<path d="M251.1 127.8h4.7M251.1 128.4h4.7M251.1 125.5h4.7M251.1 127.1h4.7M251.1 121.9h4.7M251.1 124.4h4.7M251.1 120.3h4.7M255.8 122.6h-4.7M255.8 125.2h-4.7M255.8 126.3h-4.7M255.8 126h-4.7M255.8 124.2h-4.7"/>
<path d="M255.8 121h-4.7"/>
</g>
<path d="M251.1 46.8l1.2-.8M254.6 46l1.2 .8M251.1 77.1l1.2 .8M252.3 79.1l-1.2 .9M254.6 77.9l1.2-.8M255.8 80l-1.2-.9M83.3 80.5a23.3 23.3 0 0 1-34.4 20.6 23.3 23.3 0 0 1-1.6-40.1 23.3 23.3 0 0 1 36 17.6v1.9M252.3 118.3l-1.2-.9M255.8 117.4l-1.2 .9" fill="none" stroke="#000" stroke-width=".21" stroke-dasharray="1.3 .6" stroke-dashoffset=".7"/>
<g fill="none" stroke="#000" stroke-width=".21" stroke-dasharray="1.3 .6">
<path d="M252.3 30.5v-.2M252.3 32.5v-.3M252.3 36v-.5M254.6 30.3v.2M254.6 32.2v.3M254.6 35.5v.5M36.8 78.2h.4M37.2 78.2l-.1 .5M37.1 80.5a22.9 22.9 0 0 0 33.8 20.2 22.9 22.9 0 0 0 1.6-39.4 22.9 22.9 0 0 0-35.4 17.3v1.9M37.2 82.8h-.4M59 96.5v7M239.4 96.5v7"/>
<path d="M240.5 96.5h-.1M61 103.5v-7M240.4 103.5h.1M241.4 103.5v-7M252.3 131.1h.1M252.3 130.1v-.3M252.3 127.6v-.5M252.3 123.6v-.6M254.6 131.1h.1M254.6 129.8v.3M254.6 127.1v.5M254.6 123v.6"/>
</g>
<path d="M251.2 32.6h4.5M39.3 77.9h-2.5M39.3 83.2h-2.5" fill="none" stroke="#000" stroke-width=".21" stroke-dasharray="1.3 .6" stroke-dashoffset=".3"/>
<path d="M39.3 83.2v-5.3" fill="none" stroke="#000" stroke-width=".21" stroke-dasharray="1.3 .6" stroke-dashoffset="-.1"/>
<g fill="none" stroke="#000" stroke-width=".21" stroke-dasharray="1.3 .6" stroke-dashoffset=".4">
<path d="M252.3 30.3h2.3M252.3 30.5h2.3M252.3 30.5l-1.2 2.1M252.3 32.2h2.3M252.3 32.5h2.3M252.3 32.5l-1.2 2.2M252.3 35.5h2.3M252.3 36h2.3M252.3 36l-1.2 2.2M255.8 32.6l-1.2-2.1M255.8 34.7l-1.2-2.2M255.8 38.2l-1.2-2.2"/>
<path d="M252.3 40.1h2.3M252.3 40.8l-1.2 2.2M252.3 40.8h2.3M252.3 40.8v-.7M252.3 46h2.3M252.3 46.9l-1.2 2M252.3 46.9h2.3M252.3 46.9v-.9M252.3 53h2.3M252.3 54h2.3M254.6 40.1v.7M254.6 46v.9"/>
<path d="M255.8 43l-1.2-2.2M255.8 48.9l-1.2-2M252.3 60.8h2.3M252.3 69.2h2.3M252.3 61.9h2.3M252.3 70.3h2.3M252.3 79.1h2.3M252.3 77.9h2.3M37.1 80.6l.1 2.2M252.3 96.4h2.3M252.3 95.3h2.3M252.3 86.7h2.3"/>
<path d="M252.3 87.9h2.3M251.1 115.5l1.2 2.1M252.3 118.3h2.3M252.3 117.6h2.3M252.3 118.3v-.7M252.3 111.9h2.3M252.3 111h2.3M252.3 104.5h2.3M252.3 103.5h2.3M254.6 117.6l1.2-2.1M254.6 117.6v.7M251.1 129l1.2 2.1"/>
<path d="M251.1 127.7l1.2 2.1M251.1 124.9l1.2 2.2M251.1 120.8l1.2 2.2M252.3 131.1h2.3M252.3 130.1h2.3M252.3 129.8h2.3M252.3 127.6h2.3M252.3 127.1h2.3M252.3 123.6h2.3M252.3 123h2.3M254.6 131.1l1.2-2.1M254.6 129.8l1.2-2.1"/>
<path d="M254.6 127.1l1.2-2.2M254.6 123l1.2-2.2"/>
</g>
<g fill="none" stroke="#000" stroke-width=".21">
<path d="M170.2 35.3l-6 6M171.6 38.4l-6.9 6.9M139.3 57.2l-.4 .5M147.5 58l-6.5 6.5M152.8 57.2l-3.7 3.8M161.8 57.2l-7.4 7.3M176.8 42.1l-12.6 12.7M176.8 55.6l-8.9 8.9M176.8 46.6l-17.9 17.9M179.5 57.5l-7.1 7M188.5 57.5l-7.1 7M192.2 58.2l-6.3 6.3"/>
<path d="M148.1 61.9l-2.6 2.6M140.4 96.5l-1.5 1.6M148.1 97.9l-5.6 5.6M149.4 96.5l-.3 .4M153.8 96.6l-4.3 4.3M162.8 96.5l-6.9 7M167.4 96.5l-6.1 6.1M175.8 97l-11.6 11.7M180.8 96.5l-16.6 16.7M189.8 96.5l-7.1 7.1M192.2 98.7l-5 4.9M147.5 102.9l-.6 .6"/>
<path d="M176.8 109.5l-12.6 12.7M176.8 114l-11.3 11.3"/>
</g>
<g fill="none" stroke="#000" stroke-width=".21" stroke-dasharray="1.3 .6" stroke-dashoffset=".5">
<path d="M251.1 32.2l1.2-1.9M254.6 30.3l1.2 1.9M252.3 54l-1.2 1.8M252.3 54v-1M254.6 53v1M255.8 55.8l-1.2-1.8M252.3 61.9v-1.1M254.6 60.8v1.1M239.4 96.5h1M240.4 96.5h1M251.4 96.7h4.1M251.1 109.1l1.2 1.9"/>
<path d="M252.3 111.9v-.9M252.3 104.5v-1M254.6 111l1.2-1.9M254.6 111v.9M254.6 103.5v1M252.3 130.1l-1.2-1.8M255.8 128.3l-1.2 1.8"/>
</g>
<g fill="none" stroke="#000" stroke-width=".21" stroke-dasharray="1.3 .6" stroke-dashoffset=".6">
<path d="M251.1 33.8l1.2-1.6M254.6 32.2l1.2 1.6M251.1 53.4l1.2-.4M254.6 53l1.2 .4M251.1 60.8h1.2M251.1 68.8l1.2 .4M252.3 70.3v-1.1M252.3 79.1v-1.2M254.6 60.8h1.2M254.6 69.2l1.2-.4M254.6 69.2v1.1M254.6 77.9v1.2"/>
<path d="M277.8 64.5h-53.4M241.4 96.5h36.4M252.3 96.4l-1.2 .2M252.3 87.9l-1.2 .5M252.3 96.4v-1.1M252.3 87.9v-1.2M254.6 95.3v1.1M254.6 86.7v1.2M255.8 96.6l-1.2-.2M255.8 88.4l-1.2-.5M251.1 101.8l1.2 1.7M252.3 111.9l-1.2-.5"/>
<path d="M252.3 104.5l-1.2-.1M254.6 103.5l1.2-1.7M255.8 111.4l-1.2 .5M255.8 104.4l-1.2 .1M251.6 127.9h3.7"/>
</g>
<path d="M252.3 61.9l-1.2 1.5M255.8 63.4l-1.2-1.5M252.3 127.6l-1.2-1.6M255.8 126l-1.2 1.6" fill="none" stroke="#000" stroke-width=".21" stroke-dasharray="1.3 .6" stroke-dashoffset="1"/>
<path d="M251.1 36.9l1.2-1.4M254.6 35.5l1.2 1.4M252.3 70.3l-1.2 1.3M255.8 71.6l-1.2-1.3M251.1 93.9l1.2 1.4M254.6 95.3l1.2-1.4M252.3 123.6l-1.2-1.3M255.8 122.3l-1.2 1.3" fill="none" stroke="#000" stroke-width=".21" stroke-dasharray="1.3 .6" stroke-dashoffset=".9"/>
<path d="M251.1 41.2l1.2-1.1M254.6 40.1l1.2 1.1M224.4 96.5h15M251.1 85.6l1.2 1.1M254.6 86.7l1.2-1.1" fill="none" stroke="#000" stroke-width=".21" stroke-dasharray="1.3 .6" stroke-dashoffset=".8"/>
<path d="M255.2 60.7h-3.5" fill="none" stroke="#000" stroke-width=".21" stroke-dasharray="1.3 .6" stroke-dashoffset="-.2"/>
<path d="M251.9 34h3.1" fill="none" stroke="#000" stroke-width=".21" stroke-dasharray="1.3 .6" stroke-dashoffset=".1"/>
<text font-size="4.4" fill="#00f" x="284.2" y="198.7">A4</text>
<g font-size="3.9">
<text x="208.8" y="148">SULANACAK</text>
<text x="208.8" y="151.9">45 - 48 HRC</text>
</g>
<g font-size="3.6">
<text x="73.5" y="190.7">Tolerans</text>
<text x="75.1" y="194.1">Sınıfı</text>
</g>
<g font-size="3.5">
<text x="165.1" y="17.3">80</text>
<text x="52.7" y="28">A</text>
<text x="151.1" y="25.7">40</text>
<text x="181.8" y="25.7">33</text>
<text x="99.9" y="39.5" transform="rotate(-45 99.9 39.5)">151,80</text>
<text x="149.4" y="44">38</text>
<text x="182.9" y="44">23</text>
<text x="144.3" y="53.1">20</text>
<text x="269.7" y="52.1">20</text>
<text x="37.2" y="62.6" transform="rotate(-60 37.2 62.6)">20</text>
<text x="32.8" y="70.2" transform="rotate(-60 32.8 70.2)">60</text>
<text x="122.9" y="80.6" transform="rotate(-90 122.9 80.6)">125</text>
<text x="174.7" y="79.7" transform="rotate(-90 174.7 79.7)">48</text>
<text x="199.2" y="83.2" transform="rotate(-90 199.2 83.2)">69,28</text>
<text x="220.1" y="78.8" transform="rotate(-90 220.1 78.8)">4</text>
<text x="130.1" y="84.9" transform="rotate(-90 130.1 84.9)">M70x2</text>
<text x="170.8" y="84.5" transform="rotate(-90 170.8 84.5)">M50x2</text>
<text x="206.7" y="84.1" transform="rotate(-90 206.7 84.1)">126,30</text>
<text x="220.1" y="84" transform="rotate(-90 220.1 84)">8</text>
<text x="230.1" y="88.5">20</text>
<text x="61.5" y="111.9">60</text>
<text x="143.9" y="113.2" transform="rotate(-90 143.9 113.2)">+0,02</text>
<text x="147.8" y="117.6" transform="rotate(-90 147.8 117.6)">70 -0,03</text>
<text x="53.3" y="136.7">A</text>
<text x="176.5" y="137.7">SECTION A-A</text>
<text x="91.3" y="143.7" transform="rotate(-90 91.3 143.7)">20</text>
<text x="177.1" y="141.2">SCALE 1 : 1.5</text>
<text x="214.9" y="138.7">1/2&quot;</text>
<text x="214.9" y="142.2">Z: 36</text>
</g>
<g font-size="3.5" fill="#808080">
<text x="149.4" y="85.3">24</text>
<text x="161.2" y="89.9">3</text>
<text x="159.4" y="112.9" transform="rotate(-90 159.4 112.9)">0,60</text>
<text x="144.2" y="125.8">22</text>
<text x="157.7" y="125.8">4</text>
</g>
<g font-size="3.4">
<text x="84.4" y="198">±0.05</text>
<text x="85" y="194.4">0.5-3</text>
<text x="96" y="197.8">±0.05</text>
<text x="96.5" y="194.2">&gt;3-6</text>
<text x="107" y="197.8">±0.1</text>
<text x="107.5" y="194.5">&gt;6-30</text>
<text x="117.4" y="194.5">&gt;30-120</text>
<text x="117.4" y="197.9">±0.15</text>
<text x="128" y="194.5">&gt;120-400</text>
<text x="129.1" y="197.8">±0.2</text>
<text x="139.5" y="194.5">&gt;400-1000&gt;1000-2000&gt;2000-4000</text>
<text x="140.9" y="197.8">±0.3</text>
<text x="153.1" y="197.8">±0.5</text>
<text x="167.1" y="197.7">±0.8</text>
<text x="85" y="202.3">±0.1</text>
<text x="96.2" y="202.3">±0.1</text>
<text x="107" y="202.3">±0.2</text>
<text x="117.4" y="202.4">±0.3</text>
<text x="129.2" y="202.3">±0.5</text>
<text x="141" y="202.3">±0.8</text>
<text x="153.2" y="202.3">±1.2</text>
<text x="167.1" y="202.2">±2.0</text>
</g>
<g font-size="3.2">
<text x="194.6" y="178.2">80090111001</text>
<text x="194.6" y="182.4">KESME AYAR SOMUNU</text>
<text x="194.6" y="190.2">FOSFAT /</text>
<text x="242" y="190.2">2635.91</text>
<text x="242.4" y="186.2">Cap 160 x 83</text>
<text x="194.6" y="194.3">YOK / HRC</text>
<text x="241.7" y="194.3">-</text>
<text x="73.3" y="198.1">F(Hassas)</text>
<text x="74.7" y="202.2">M(orta)</text>
</g>
<text font-size="3.1" x="110.3" y="190.1">Belirtilmemiş Toleranslar(DIN 7168 m T) göredir.</text>
<text font-size="2.8" x="194.6" y="186.2">Ç-4140</text>
<g font-size="2.8" fill="#0000e8">
<text x="8.9" y="193.8">Gereksinimler:</text>
<text x="8.9" y="196.6">1.Tüm kenarlar çapaksız ve keskin olmalıdır;</text>
<text x="8.9" y="199.5">2.Belirtilmemiş pah C0.2-C0.8,dir. ve radyüs R0.2-R0.8dir.</text>
<text x="8.9" y="202.3">3.Belirtilmemiş toleranslar (DIN 7168 ) M sınıfına göredir.</text>
</g>
<g font-size="2.6" fill="#00f">
<text x="272.3" y="194.3">Genel Tolerans</text>
<text x="176.9" y="202.3">SON KAYIT:</text>
<text x="267.3" y="202.4">DIN 7168 m T</text>
</g>
<text font-size="2.6" x="284" y="202">1:1</text>
<g font-size="2.5" fill="#00f">
<text x="177" y="178.2">Parça Kodu:</text>
<text x="177" y="182.4">Parça Adı:</text>
<text x="176.9" y="186.2">Hammadde Adı:</text>
<text x="177" y="189.7">Kaplama Şekli:</text>
<text x="230.5" y="190.2">Ağırlık:</text>
<text x="230.5" y="186.2">Sip. Ölçüsü</text>
<text x="176.9" y="193.9">Isıl İşlem:</text>
<text x="177" y="197.8">Çizen:</text>
<text x="230.4" y="197.8">Onay:</text>
<text x="230.6" y="194.3">Ü. Kodu:</text>
<text x="230.9" y="202.1">Vers. :</text>
<text x="250.7" y="202.4">Ü.Adet:</text>
</g>
<text font-size="2.5" x="6.1" y="205.5">D:\onedrive\OneDrive - gazi.edu.tr\My_Design\6545_hindistan_edit\</text>
<text font-size="2.2" x="194.8" y="202.1">9 Kasım 2020 Pazartesi 14:42:22</text>
</svg>
